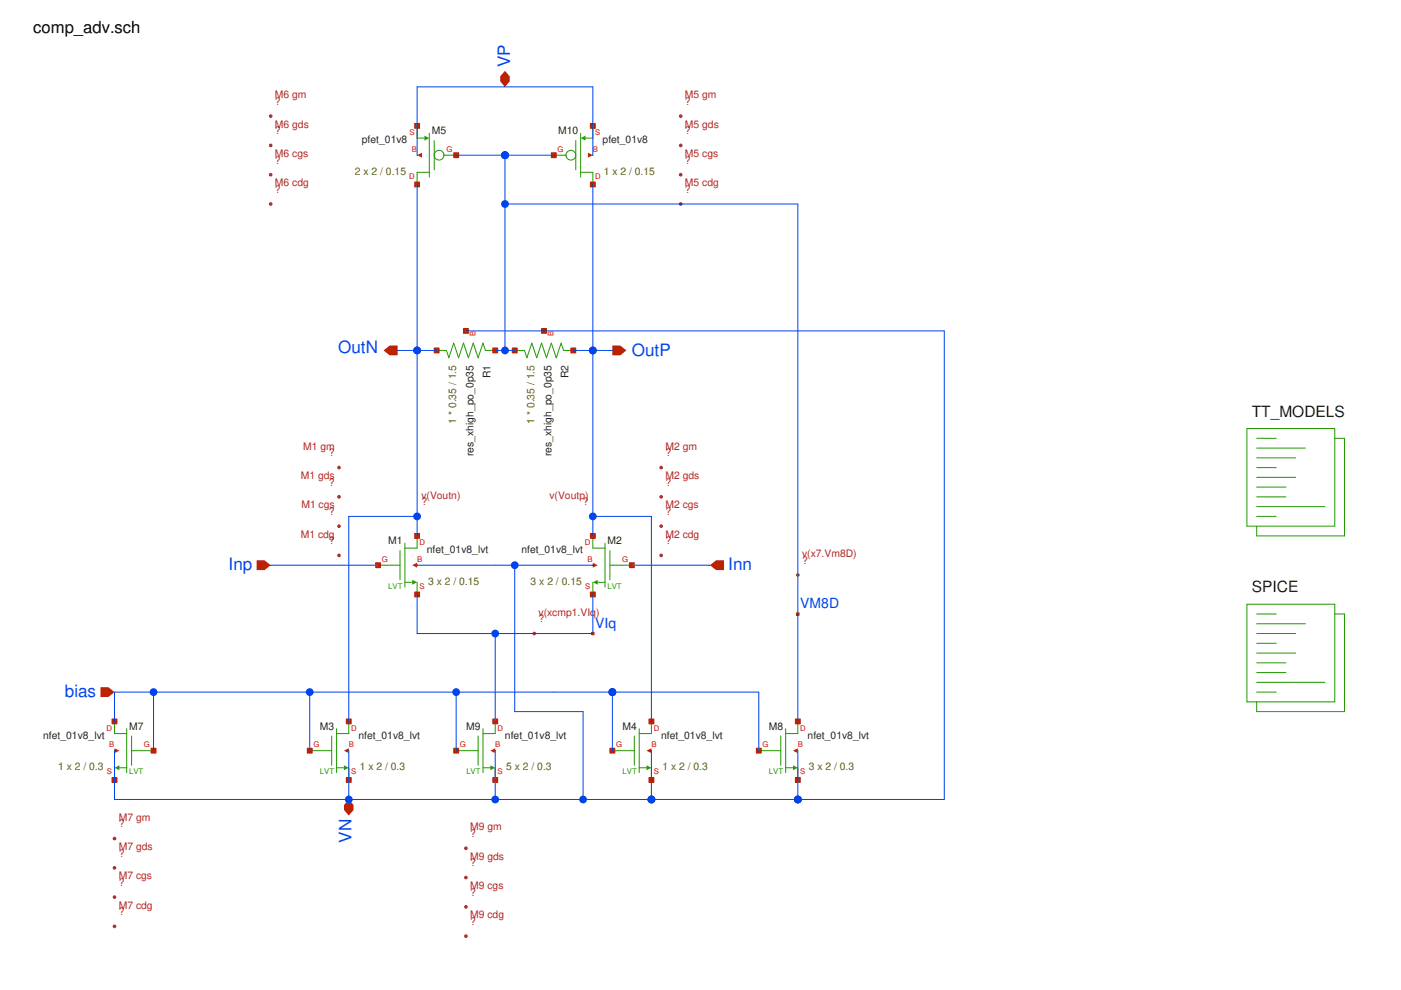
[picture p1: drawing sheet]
<svg xmlns="http://www.w3.org/2000/svg" width="297mm" height="210mm" viewBox="0 0 297 210" stroke-linecap="round" stroke-linejoin="round" font-family="sans-serif">
<g fill="none" stroke="#229800" stroke-width=".21">
<path d="M264.4 90.9h18.6v20.7h-18.6zM266.4 97.1h8.3M266.4 99.1h4.2M266.4 95h10.4M266.4 92.9h4.2M283 92.9h2.1v20.7h-18.7v-2M80.2 119.8h4.6M84.8 116.7v6.2M85.9 115.2v9.3M88.4 113.6v2.6h-2.5M266.4 101.2h8.3M266.4 103.3h6.2"/>
<path d="M266.4 105.3h6.2M266.4 107.4h14.5M266.4 109.5h4.2M85.9 123.5h1.5M88.4 123.5v2.5M264.4 128.1h18.6v20.7h-18.6zM266.4 134.3h8.3M266.4 136.4h4.2M266.4 138.5h8.3M266.4 132.3h10.4M266.4 130.2h4.2M283 130.2h2.1v20.7h-18.7v-2.1"/>
<path d="M266.4 140.5h6.2M266.4 142.6h6.2M266.4 144.7h14.5M266.4 146.7h4.2"/>
</g>
<path d="M87.4 122.9l1 .6-1 .5z" fill="#229800"/>
<path d="M125.7 113.6v2.6h2.6M128.3 115.2v9.3M129.3 119.8h4.7M129.3 116.7v6.2M125.7 123.5v2.5M126.7 123.5h1.6" fill="none" stroke="#229800" stroke-width=".21"/>
<path d="M125.7 123.5l1-.6v1.1z" fill="#229800"/>
<path d="M129.8 159.2h4.7M134.5 156.1v6.2M135.5 154.5v9.3M138.1 153v2.5h-2.6M135.5 162.8h1.6M138.1 162.8v2.6" fill="none" stroke="#229800" stroke-width=".21"/>
<path d="M137.1 162.3l1 .5-1 .5z" fill="#229800"/>
<path d="M65.7 159.2h4.6M70.3 156.1v6.2M71.4 154.5v9.3M73.9 153v2.5h-2.5M71.4 162.8h1.5M73.9 162.8v2.6" fill="none" stroke="#229800" stroke-width=".21"/>
<path d="M72.9 162.3l1 .5-1 .5z" fill="#229800"/>
<path d="M24.3 153v2.5h2.6M26.9 154.5v9.3M27.9 159.2h4.7M27.9 156.1v6.2M24.3 162.8v2.6M25.3 162.8h1.6" fill="none" stroke="#229800" stroke-width=".21"/>
<path d="M24.3 162.8l1-.5v1z" fill="#229800"/>
<path d="M96.7 159.2h4.7M101.4 156.1v6.2M102.4 154.5v9.3M105 153v2.5h-2.6M102.4 162.8h1.6M105 162.8v2.6" fill="none" stroke="#229800" stroke-width=".21"/>
<path d="M104 162.3l1 .5-1 .5z" fill="#229800"/>
<path d="M160.9 159.2h4.6M165.5 156.1v6.2M166.6 154.5v9.3M169.2 153v2.5h-2.6M166.6 162.8h1.5M169.2 162.8v2.6" fill="none" stroke="#229800" stroke-width=".21"/>
<path d="M168.1 162.3l1.1 .5-1.1 .5z" fill="#229800"/>
<path d="M88.4 26.7v2.6h1.6M91 28.2v9.4M91 36.5h-2.6v2.6M92.1 29.8v6.2M94.1 32.9h2.6" fill="none" stroke="#229800" stroke-width=".21"/>
<path d="M90 28.8l1 .5-1 .5z" fill="#229800"/>
<g fill="none" stroke="#229800" stroke-width=".21">
<path d="M117.4 32.9h2.6M122.1 29.8v6.2M123.1 28.2v9.4M123.1 36.5h2.6v2.6M125.7 26.7v2.6h-1.6"/>
<circle cx="93.1" cy="32.9" r="1.03"/>
</g>
<path d="M123.1 29.3l1-.5v1z" fill="#229800"/>
<g fill="none" stroke="#229800" stroke-width=".21">
<path d="M92.6 74.3h2l.6 1.6 1-3.2 1 3.2 1.1-3.2 1 3.2 1-3.2 1.1 3.2 1-3.2 .5 1.6h2.1M109.1 74.3h2.1l.5 1.6 1.1-3.2 1 3.2 1-3.2 1.1 3.2 1-3.2 1 3.2 1.1-3.2 .5 1.6h2.1"/>
<circle cx="121" cy="32.9" r="1.04"/>
</g>
<path d="M87.4 119.8l1-.5v1.1z" fill="#ba2200"/>
<path d="M87.9 113.1h1.1v1h-1.1z" fill="none" stroke="#ba2200" stroke-width=".21"/>
<path d="M87.9 113.1h1.1v1h-1.1z" fill="#ba2200"/>
<path d="M79.6 119.3h1.1v1.1h-1.1z" fill="none" stroke="#ba2200" stroke-width=".21"/>
<path d="M79.6 119.3h1.1v1.1h-1.1z" fill="#ba2200"/>
<path d="M87.9 125.5h1.1v1.1h-1.1z" fill="none" stroke="#ba2200" stroke-width=".21"/>
<path d="M87.9 125.5h1.1v1.1h-1.1z" fill="#ba2200"/>
<path d="M88.4 119.9h.1" fill="none" stroke="#ba2200" stroke-width=".21"/>
<path d="M125.7 119.3l1 .5-1 .6z" fill="#ba2200"/>
<path d="M125.2 113.1h1v1h-1z" fill="none" stroke="#ba2200" stroke-width=".21"/>
<path d="M125.2 113.1h1v1h-1z" fill="#ba2200"/>
<path d="M133.5 119.3h1v1.1h-1z" fill="none" stroke="#ba2200" stroke-width=".21"/>
<path d="M133.5 119.3h1v1.1h-1z" fill="#ba2200"/>
<path d="M125.2 125.5h1v1.1h-1z" fill="none" stroke="#ba2200" stroke-width=".21"/>
<path d="M125.2 125.5h1v1.1h-1z" fill="#ba2200"/>
<path d="M125.7 119.9h.1" fill="none" stroke="#ba2200" stroke-width=".21"/>
<path d="M137.1 159.2l1-.6v1.1z" fill="#ba2200"/>
<path d="M137.6 152.4h1v1.1h-1z" fill="none" stroke="#ba2200" stroke-width=".21"/>
<path d="M137.6 152.4h1v1.1h-1z" fill="#ba2200"/>
<path d="M129.3 158.6h1.1v1.1h-1.1z" fill="none" stroke="#ba2200" stroke-width=".21"/>
<path d="M129.3 158.6h1.1v1.1h-1.1z" fill="#ba2200"/>
<path d="M137.6 164.9h1v1h-1z" fill="none" stroke="#ba2200" stroke-width=".21"/>
<path d="M137.6 164.9h1v1h-1z" fill="#ba2200"/>
<path d="M138.1 159.2h.1" fill="none" stroke="#ba2200" stroke-width=".21"/>
<path d="M72.9 159.2l1-.6v1.1z" fill="#ba2200"/>
<path d="M73.4 152.4h1.1v1.1h-1.1z" fill="none" stroke="#ba2200" stroke-width=".21"/>
<path d="M73.4 152.4h1.1v1.1h-1.1z" fill="#ba2200"/>
<path d="M65.2 158.6h1v1.1h-1z" fill="none" stroke="#ba2200" stroke-width=".21"/>
<path d="M65.2 158.6h1v1.1h-1z" fill="#ba2200"/>
<path d="M73.4 164.9h1.1v1h-1.1z" fill="none" stroke="#ba2200" stroke-width=".21"/>
<path d="M73.4 164.9h1.1v1h-1.1z" fill="#ba2200"/>
<path d="M73.9 159.2h.1" fill="none" stroke="#ba2200" stroke-width=".21"/>
<path d="M24.3 158.6l1 .6-1 .5z" fill="#ba2200"/>
<path d="M23.8 152.4h1v1.1h-1z" fill="none" stroke="#ba2200" stroke-width=".21"/>
<path d="M23.8 152.4h1v1.1h-1z" fill="#ba2200"/>
<path d="M32 158.6h1.1v1.1h-1.1z" fill="none" stroke="#ba2200" stroke-width=".21"/>
<path d="M32 158.6h1.1v1.1h-1.1z" fill="#ba2200"/>
<path d="M23.8 164.9h1v1h-1z" fill="none" stroke="#ba2200" stroke-width=".21"/>
<path d="M23.8 164.9h1v1h-1z" fill="#ba2200"/>
<path d="M24.3 159.2h.1" fill="none" stroke="#ba2200" stroke-width=".21"/>
<path d="M104 159.2l1-.6v1.1z" fill="#ba2200"/>
<path d="M104.5 152.4h1v1.1h-1z" fill="none" stroke="#ba2200" stroke-width=".21"/>
<path d="M104.5 152.4h1v1.1h-1z" fill="#ba2200"/>
<path d="M96.2 158.6h1v1.1h-1z" fill="none" stroke="#ba2200" stroke-width=".21"/>
<path d="M96.2 158.6h1v1.1h-1z" fill="#ba2200"/>
<path d="M104.5 164.9h1v1h-1z" fill="none" stroke="#ba2200" stroke-width=".21"/>
<path d="M104.5 164.9h1v1h-1z" fill="#ba2200"/>
<path d="M105 159.2h.1" fill="none" stroke="#ba2200" stroke-width=".21"/>
<path d="M125.4 134.1h.6v.5h-.6z" fill="none" stroke="#ba2200" stroke-width=".21"/>
<g fill="#ba2200">
<path d="M125.4 134.1h.6v.5h-.6z"/>
<path d="M54.4 118.8h1.7l1.3 1-1.3 1.1h-1.7z"/>
</g>
<path d="M57.4 119.8h.1" fill="none" stroke="#ba2200" stroke-width=".21"/>
<path d="M21.3 145.7h1.7l1.3 1-1.3 1.1h-1.7z" fill="#ba2200"/>
<path d="M24.3 146.7h.1" fill="none" stroke="#ba2200" stroke-width=".21"/>
<path d="M150.5 119.8l1.3-1h1.7v2.1h-1.7z" fill="#ba2200"/>
<path d="M150.5 119.8h.1" fill="none" stroke="#ba2200" stroke-width=".21"/>
<path d="M107.1 15l1 1.2v1.1l-1 1.1-1-1.1v-1.1z" fill="#ba2200"/>
<path d="M107.1 18.4h.1" fill="none" stroke="#ba2200" stroke-width=".21"/>
<path d="M73.9 169.5l1.1 1.2v1l-1.1 1.2-1-1.2v-1z" fill="#ba2200"/>
<path d="M73.9 169.5h.1" fill="none" stroke="#ba2200" stroke-width=".21"/>
<path d="M81.3 74.3l1.3-1h1.7v2h-1.7z" fill="#ba2200"/>
<path d="M84.3 74.3h.1" fill="none" stroke="#ba2200" stroke-width=".21"/>
<path d="M129.8 73.3h1.7l1.3 1-1.3 1h-1.7z" fill="#ba2200"/>
<path d="M129.8 74.3h.1" fill="none" stroke="#ba2200" stroke-width=".21"/>
<path d="M168.1 159.2l1.1-.6v1.1z" fill="#ba2200"/>
<path d="M168.6 152.4h1.1v1.1h-1.1z" fill="none" stroke="#ba2200" stroke-width=".21"/>
<path d="M168.6 152.4h1.1v1.1h-1.1z" fill="#ba2200"/>
<path d="M160.4 158.6h1v1.1h-1z" fill="none" stroke="#ba2200" stroke-width=".21"/>
<path d="M160.4 158.6h1v1.1h-1z" fill="#ba2200"/>
<path d="M168.6 164.9h1.1v1h-1.1z" fill="none" stroke="#ba2200" stroke-width=".21"/>
<path d="M168.6 164.9h1.1v1h-1.1z" fill="#ba2200"/>
<path d="M169.1 159.2h.1" fill="none" stroke="#ba2200" stroke-width=".21"/>
<path d="M168.9 129.9h.5v.5h-.5z" fill="none" stroke="#ba2200" stroke-width=".21"/>
<g fill="#ba2200">
<path d="M168.9 129.9h.5v.5h-.5z"/>
<path d="M88.4 32.9l1.1-.5v1z"/>
</g>
<path d="M87.9 38.6h1.1v1h-1.1z" fill="none" stroke="#ba2200" stroke-width=".21"/>
<path d="M87.9 38.6h1.1v1h-1.1z" fill="#ba2200"/>
<path d="M96.2 32.4h1v1h-1z" fill="none" stroke="#ba2200" stroke-width=".21"/>
<path d="M96.2 32.4h1v1h-1z" fill="#ba2200"/>
<path d="M87.9 26.2h1.1v1h-1.1z" fill="none" stroke="#ba2200" stroke-width=".21"/>
<path d="M87.9 26.2h1.1v1h-1.1z" fill="#ba2200"/>
<path d="M88.4 32.9h.1" fill="none" stroke="#ba2200" stroke-width=".21"/>
<path d="M124.7 32.4l1 .5-1 .5z" fill="#ba2200"/>
<path d="M125.2 38.6h1v1h-1z" fill="none" stroke="#ba2200" stroke-width=".21"/>
<path d="M125.2 38.6h1v1h-1z" fill="#ba2200"/>
<path d="M116.9 32.4h1v1h-1z" fill="none" stroke="#ba2200" stroke-width=".21"/>
<path d="M116.9 32.4h1v1h-1z" fill="#ba2200"/>
<path d="M125.2 26.2h1v1h-1z" fill="none" stroke="#ba2200" stroke-width=".21"/>
<path d="M125.2 26.2h1v1h-1z" fill="#ba2200"/>
<path d="M125.7 32.9h.1" fill="none" stroke="#ba2200" stroke-width=".21"/>
<path d="M92.1 73.8h1v1h-1z" fill="none" stroke="#ba2200" stroke-width=".21"/>
<path d="M92.1 73.8h1v1h-1z" fill="#ba2200"/>
<path d="M104.5 73.8h1v1h-1z" fill="none" stroke="#ba2200" stroke-width=".21"/>
<path d="M104.5 73.8h1v1h-1z" fill="#ba2200"/>
<path d="M98.3 69.6h1v1.1h-1z" fill="none" stroke="#ba2200" stroke-width=".21"/>
<path d="M98.3 69.6h1v1.1h-1z" fill="#ba2200"/>
<path d="M108.6 73.8h1.1v1h-1.1z" fill="none" stroke="#ba2200" stroke-width=".21"/>
<path d="M108.6 73.8h1.1v1h-1.1z" fill="#ba2200"/>
<path d="M121 73.8h1.1v1h-1.1z" fill="none" stroke="#ba2200" stroke-width=".21"/>
<path d="M121 73.8h1.1v1h-1.1z" fill="#ba2200"/>
<path d="M114.8 69.6h1.1v1.1h-1.1z" fill="none" stroke="#ba2200" stroke-width=".21"/>
<path d="M114.8 69.6h1.1v1.1h-1.1z" fill="#ba2200"/>
<g fill="#a92222">
<path d="M144.1 24.3l.2-.1v.4v-.4a.39 .39 0 0 1 .4 .6 .39 .39 0 0 1-.6 .1 .39 .39 0 0 1 0-.6z"/>
<path d="M144 30.6l.3-.2v.4v-.4a.39 .39 0 0 1 .4 .5 .39 .39 0 0 1-.5 .3 .39 .39 0 0 1-.2-.6z"/>
<path d="M144 36.8l.3-.1v.3v-.3a.39 .39 0 0 1 .4 .4 .39 .39 0 0 1-.5 .3 .39 .39 0 0 1-.2-.6z"/>
<path d="M144.1 42.9h.2v.4v-.4a.39 .39 0 0 1 .4 .5 .39 .39 0 0 1-.6 .2 .39 .39 0 0 1 0-.7z"/>
<path d="M57.2 24.3l.2-.1v.4v-.4a.39 .39 0 0 1 .4 .6 .39 .39 0 0 1-.7 .1 .39 .39 0 0 1 .1-.6z"/>
<path d="M57.1 30.6l.3-.2v.4v-.4a.39 .39 0 0 1 .4 .5 .39 .39 0 0 1-.5 .3 .39 .39 0 0 1-.2-.6z"/>
<path d="M57.1 36.8l.3-.1v.3v-.3a.39 .39 0 0 1 .4 .4 .39 .39 0 0 1-.5 .3 .39 .39 0 0 1-.2-.6z"/>
<path d="M57.2 42.9h.2v.4v-.4a.39 .39 0 0 1 .4 .5 .39 .39 0 0 1-.7 .2 .39 .39 0 0 1 .1-.7z"/>
<path d="M139.8 98.9l.4-.1v.3v-.3a.39 .39 0 0 1 .4 .4 .39 .39 0 0 1-.6 .3 .39 .39 0 0 1-.2-.6z"/>
<path d="M139.8 105.2l.4-.2v.3v-.3a.39 .39 0 0 1 .4 .4 .39 .39 0 0 1-.6 .3 .39 .39 0 0 1-.2-.5z"/>
<path d="M139.8 111.4l.4-.2v.4v-.4a.39 .39 0 0 1 .4 .4 .39 .39 0 0 1-.6 .3 .39 .39 0 0 1-.2-.5z"/>
<path d="M139.8 117.6l.4-.2v.4v-.4a.39 .39 0 0 1 .4 .4 .39 .39 0 0 1-.6 .3 .39 .39 0 0 1-.2-.5z"/>
<path d="M71.5 98.9l.4-.1v.3v-.3a.39 .39 0 0 1 .4 .4 .39 .39 0 0 1-.6 .3 .39 .39 0 0 1-.2-.6z"/>
<path d="M71.5 105.2l.4-.2v.3v-.3a.39 .39 0 0 1 .4 .4 .39 .39 0 0 1-.6 .3 .39 .39 0 0 1-.2-.5z"/>
<path d="M71.5 111.4l.4-.2v.4v-.4a.39 .39 0 0 1 .4 .4 .39 .39 0 0 1-.6 .3 .39 .39 0 0 1-.2-.5z"/>
<path d="M71.5 117.6l.4-.2v.4v-.4a.39 .39 0 0 1 .4 .4 .39 .39 0 0 1-.6 .3 .39 .39 0 0 1-.2-.5z"/>
<path d="M98.5 179.7l.3-.2v.4v-.4a.39 .39 0 0 1 .4 .4 .39 .39 0 0 1-.5 .3 .39 .39 0 0 1-.2-.5z"/>
<path d="M98.6 185.7h.2v.4v-.4a.39 .39 0 0 1 .4 .5 .39 .39 0 0 1-.7 .2 .39 .39 0 0 1 .1-.7z"/>
<path d="M98.5 192.1l.3-.2v.4v-.4a.39 .39 0 0 1 .4 .4 .39 .39 0 0 1-.5 .3 .39 .39 0 0 1-.2-.5z"/>
<path d="M98.5 198.3l.3-.2v.4v-.4a.39 .39 0 0 1 .4 .5 .39 .39 0 0 1-.5 .3 .39 .39 0 0 1-.2-.6z"/>
<path d="M23.9 177.6l.4-.2v.4v-.4a.39 .39 0 0 1 .4 .5 .39 .39 0 0 1-.6 .3 .39 .39 0 0 1-.2-.6z"/>
<path d="M23.9 183.8l.4-.2v.4v-.4a.39 .39 0 0 1 .4 .5 .39 .39 0 0 1-.6 .3 .39 .39 0 0 1-.2-.6z"/>
<path d="M23.9 190l.4-.2v.4v-.4a.39 .39 0 0 1 .4 .5 .39 .39 0 0 1-.6 .3 .39 .39 0 0 1-.2-.6z"/>
<path d="M24.1 196.1l.2-.1v.4v-.4a.39 .39 0 0 1 .3 .5 .39 .39 0 0 1-.6 .2 .39 .39 0 0 1 .1-.6z"/>
<path d="M88.2 109.2l.2-.1v.4v-.4a.39 .39 0 0 1 .4 .5 .39 .39 0 0 1-.6 .2 .39 .39 0 0 1 0-.6z"/>
<path d="M125.5 109.2l.2-.1v.4v-.4a.39 .39 0 0 1 .4 .5 .39 .39 0 0 1-.7 .2 .39 .39 0 0 1 .1-.6z"/>
<path d="M112.9 134.1l.4-.2v.4v-.4a.39 .39 0 0 1 .4 .5 .39 .39 0 0 1-.6 .3 .39 .39 0 0 1-.2-.6z"/>
<path d="M168.8 121.7l.4-.2v.4v-.4a.39 .39 0 0 1 .3 .5 .39 .39 0 0 1-.5 .3 .39 .39 0 0 1-.2-.6z"/>
</g>
<g fill="none" stroke="#0044ed" stroke-width=".21">
<path d="M88.4 32.9v-14.5h37.3v14.5M88.4 39.1v74.5M96.7 32.9h20.7M107.1 32.9v41.4M125.7 39.1v74.5M107.1 43.3h62.1v109.7M84.3 74.3h8.3M98.8 70.2h101.4v99.3h-175.9v-10.3M105 74.3h4.1M121.6 74.3h8.2M57.4 119.8h22.8M88.4 119.8h37.3"/>
<path d="M88.4 109.5h-14.5v43.5M109.1 119.8v31.1h14.5v18.6M125.7 109.5h12.4v43.5M134 119.8h16.5M88.4 126v8.3h37.3v-8.3M105 134.3v18.7M24.3 153v-6.3h136.6v12.5M32.6 146.7v12.5M65.7 146.7v12.5M73.9 159.2v10.3M96.7 146.7v12.5M105 159.2v10.3"/>
<path d="M129.8 146.7v12.5M138.1 159.2v10.3M169.2 159.2v10.3"/>
</g>
<g fill="#0044ed">
<path d="M87.9 108.9a.83 .83 0 0 1 .9-.2 .83 .83 0 0 1 .5 .8h-.9h.9a.83 .83 0 0 1-1.2 .8 .83 .83 0 0 1-.2-1.4z"/>
<path d="M65.1 146.2a.83 .83 0 0 1 .9-.2 .83 .83 0 0 1 .5 .7h-.8h.8a.83 .83 0 0 1-1.1 .8 .83 .83 0 0 1-.3-1.3z"/>
<path d="M32 146.2a.83 .83 0 0 1 .9-.2 .83 .83 0 0 1 .5 .7h-.8h.8a.83 .83 0 0 1-1.2 .8 .83 .83 0 0 1-.2-1.3z"/>
<path d="M73.4 168.9a.83 .83 0 0 1 .9-.2 .83 .83 0 0 1 .5 .8h-.9h.9a.83 .83 0 0 1-1.2 .8 .83 .83 0 0 1-.2-1.4z"/>
<path d="M106.5 42.7a.83 .83 0 0 1 .9-.2 .83 .83 0 0 1 .5 .8h-.8h.8a.83 .83 0 0 1-1.2 .7 .83 .83 0 0 1-.2-1.3z"/>
<path d="M106.5 32.3a.83 .83 0 0 1 .9-.2 .83 .83 0 0 1 .5 .8h-.8h.8a.83 .83 0 0 1-1.2 .8 .83 .83 0 0 1-.2-1.4z"/>
<path d="M106.5 73.7a.83 .83 0 0 1 .9-.2 .83 .83 0 0 1 .5 .8h-.8h.8a.83 .83 0 0 1-1.2 .8 .83 .83 0 0 1-.2-1.4z"/>
<path d="M129.2 146.2a.83 .83 0 0 1 .9-.2 .83 .83 0 0 1 .6 .7h-.9h.9a.83 .83 0 0 1-1.2 .8 .83 .83 0 0 1-.3-1.3z"/>
<path d="M87.9 73.7a.83 .83 0 0 1 .9-.2 .83 .83 0 0 1 .5 .8h-.9h.9a.83 .83 0 0 1-1.2 .8 .83 .83 0 0 1-.2-1.4z"/>
<path d="M125.1 73.7a.83 .83 0 0 1 .9-.2 .83 .83 0 0 1 .5 .8h-.8h.8a.83 .83 0 0 1-1.1 .8 .83 .83 0 0 1-.3-1.4z"/>
<path d="M123 168.9a.83 .83 0 0 1 .9-.2 .83 .83 0 0 1 .6 .8h-.9h.9a.83 .83 0 0 1-1.2 .8 .83 .83 0 0 1-.3-1.4z"/>
<path d="M108.5 119.3a.83 .83 0 0 1 1-.2 .83 .83 0 0 1 .5 .7h-.9h.9a.83 .83 0 0 1-1.2 .8 .83 .83 0 0 1-.3-1.3z"/>
<path d="M125.1 108.9a.83 .83 0 0 1 .9-.2 .83 .83 0 0 1 .5 .8h-.8h.8a.83 .83 0 0 1-1.1 .8 .83 .83 0 0 1-.3-1.4z"/>
<path d="M104.4 133.7a.83 .83 0 0 1 .9-.1 .83 .83 0 0 1 .5 .7h-.8h.8a.83 .83 0 0 1-1.1 .8 .83 .83 0 0 1-.3-1.4z"/>
<path d="M96.1 146.2a.83 .83 0 0 1 .9-.2 .83 .83 0 0 1 .5 .7h-.8h.8a.83 .83 0 0 1-1.1 .8 .83 .83 0 0 1-.3-1.3z"/>
<path d="M137.5 168.9a.83 .83 0 0 1 .9-.2 .83 .83 0 0 1 .5 .8h-.8h.8a.83 .83 0 0 1-1.1 .8 .83 .83 0 0 1-.3-1.4z"/>
<path d="M168.6 168.9a.83 .83 0 0 1 .9-.2 .83 .83 0 0 1 .5 .8h-.8h.8a.83 .83 0 0 1-1.2 .8 .83 .83 0 0 1-.2-1.4z"/>
<path d="M104.4 168.9a.83 .83 0 0 1 .9-.2 .83 .83 0 0 1 .5 .8h-.8h.8a.83 .83 0 0 1-1.1 .8 .83 .83 0 0 1-.3-1.4z"/>
</g>
<g font-size="3.6" fill="#0044ed">
<text x="108.2" y="14.3" transform="rotate(-90 108.2 14.3)">VP</text>
<text x="71.7" y="74.9">OutN</text>
<text x="134" y="75.4">OutP</text>
<text x="48.5" y="120.9">Inp</text>
<text x="154.4" y="120.9">Inn</text>
<text x="13.8" y="147.9">bias</text>
<text x="74.5" y="178.6" transform="rotate(-90 74.5 178.6)">VN</text>
</g>
<text font-size="3.5" x="7.1" y="7.1">comp_adv.sch</text>
<g font-size="3.3" fill="#222">
<text x="265.4" y="88.3">TT_MODELS</text>
<text x="265.4" y="125.6">SPICE</text>
</g>
<g font-size="3" fill="#0044ed">
<text x="169.7" y="128.9">VM8D</text>
<text x="126.2" y="133.1">VIq</text>
</g>
<g font-size="2.2" fill="#a92222">
<text x="58.3" y="22.3">?</text>
<text x="58.3" y="20.8">M6 gm</text>
<text x="145.2" y="22.3">?</text>
<text x="145.2" y="20.8">M5 gm</text>
<text x="58.3" y="28.5">?</text>
<text x="58.3" y="27.1">M6 gds</text>
<text x="145.2" y="28.5">?</text>
<text x="145.2" y="27.1">M5 gds</text>
<text x="58.3" y="34.7">?</text>
<text x="58.3" y="33.3">M6 cgs</text>
<text x="145.2" y="34.7">?</text>
<text x="145.2" y="33.3">M5 cgs</text>
<text x="58.3" y="40.9">?</text>
<text x="58.3" y="39.5">M6 cdg</text>
<text x="145.2" y="40.9">?</text>
<text x="145.2" y="39.5">M5 cdg</text>
<text x="64.3" y="95.4">M1 gm</text>
<text x="141.1" y="95.4">M2 gm</text>
<text x="63.8" y="101.6">M1 gds</text>
<text x="69.8" y="96.8">?</text>
<text x="141.1" y="96.8">?</text>
<text x="141.1" y="101.6">M2 gds</text>
<text x="63.9" y="107.8">M1 cgs</text>
<text x="69.8" y="103">?</text>
<text x="89.3" y="107.1">?</text>
<text x="89.3" y="105.7">v(Voutn)</text>
<text x="116.5" y="105.7">v(Voutp)</text>
<text x="123.6" y="107.1">?</text>
<text x="141.1" y="103">?</text>
<text x="141.1" y="107.8">M2 cgs</text>
<text x="63.8" y="114">M1 cdg</text>
<text x="69.8" y="109.2">?</text>
<text x="141.1" y="109.2">?</text>
<text x="141.1" y="114">M2 cdg</text>
<text x="69.8" y="115.4">?</text>
<text x="141.1" y="115.4">?</text>
<text x="170.1" y="119.5">?</text>
<text x="170.1" y="118.1">v(x7.Vm8D)</text>
<text x="114.2" y="132">?</text>
<text x="114.2" y="130.5">v(xcmp1.VIq)</text>
<text x="25.2" y="175.4">?</text>
<text x="25.2" y="174">M7 gm</text>
<text x="99.7" y="177.5">?</text>
<text x="99.7" y="176.1">M9 gm</text>
<text x="25.2" y="181.6">?</text>
<text x="25.2" y="180.2">M7 gds</text>
<text x="99.7" y="183.7">?</text>
<text x="99.7" y="182.3">M9 gds</text>
<text x="25.2" y="187.8">?</text>
<text x="25.2" y="186.4">M7 cgs</text>
<text x="99.7" y="189.9">?</text>
<text x="99.7" y="188.5">M9 cgs</text>
<text x="25.2" y="194">?</text>
<text x="25.2" y="192.6">M7 cdg</text>
<text x="99.7" y="196.1">?</text>
<text x="99.7" y="194.7">M9 cdg</text>
</g>
<g font-size="2.2" fill="#222">
<text x="91.5" y="28.5">M5</text>
<text x="118.3" y="28.5">M10</text>
<text x="76.7" y="30.4">pfet_01v8</text>
<text x="127.8" y="30.4">pfet_01v8</text>
<text x="104" y="80.2" transform="rotate(-90 104 80.2)">R1</text>
<text x="120.6" y="80.2" transform="rotate(-90 120.6 80.2)">R2</text>
<text x="100.4" y="96.7" transform="rotate(-90 100.4 96.7)">res_xhigh_po_0p35</text>
<text x="116.9" y="96.7" transform="rotate(-90 116.9 96.7)">res_xhigh_po_0p35</text>
<text x="82.3" y="115.4">M1</text>
<text x="90.5" y="117.3">nfet_01v8_lvt</text>
<text x="110.6" y="117.3">nfet_01v8_lvt</text>
<text x="128.8" y="115.4">M2</text>
<text x="27.4" y="154.7">M7</text>
<text x="67.8" y="154.7">M3</text>
<text x="98.8" y="154.7">M9</text>
<text x="132" y="154.7">M4</text>
<text x="163" y="154.7">M8</text>
<text x="9.2" y="156.6">nfet_01v8_lvt</text>
<text x="76" y="156.6">nfet_01v8_lvt</text>
<text x="107.1" y="156.6">nfet_01v8_lvt</text>
<text x="140.2" y="156.6">nfet_01v8_lvt</text>
<text x="171.2" y="156.6">nfet_01v8_lvt</text>
</g>
<g font-size="2.2" fill="#660">
<text x="75.3" y="37">2 x 2 / 0.15</text>
<text x="128" y="37">1 x 2 / 0.15</text>
<text x="96.7" y="89.8" transform="rotate(-90 96.7 89.8)">1 * 0.35 / 1.5</text>
<text x="113.3" y="89.8" transform="rotate(-90 113.3 89.8)">1 * 0.35 / 1.5</text>
<text x="90.8" y="123.9">3 x 2 / 0.15</text>
<text x="112.5" y="123.9">3 x 2 / 0.15</text>
<text x="12.3" y="163.3">1 x 2 / 0.3</text>
<text x="76.3" y="163.3">1 x 2 / 0.3</text>
<text x="107.3" y="163.3">5 x 2 / 0.3</text>
<text x="140.4" y="163.3">1 x 2 / 0.3</text>
<text x="171.5" y="163.3">3 x 2 / 0.3</text>
</g>
<g font-size="1.6" fill="#fe0000">
<text x="86.8" y="28.7">S</text>
<text x="126.2" y="28.7">S</text>
<text x="87.3" y="32.2">B</text>
<text x="94.6" y="32.2">G</text>
<text x="118.2" y="32.2">G</text>
<text x="125.7" y="32.2">B</text>
<text x="86.7" y="37.9">D</text>
<text x="126.2" y="37.9">D</text>
<text x="100.8" y="71.2" transform="rotate(-90 100.8 71.2)">B</text>
<text x="117.4" y="71.2" transform="rotate(-90 117.4 71.2)">B</text>
<text x="80.9" y="119.1">G</text>
<text x="88.4" y="119.1">B</text>
<text x="89" y="115.7">D</text>
<text x="124" y="115.7">D</text>
<text x="124.6" y="119.1">B</text>
<text x="131.9" y="119.1">G</text>
<text x="89" y="124.8">S</text>
<text x="124.1" y="124.8">S</text>
<text x="22.6" y="155">D</text>
<text x="74.5" y="155">D</text>
<text x="105.5" y="155">D</text>
<text x="138.6" y="155">D</text>
<text x="169.7" y="155">D</text>
<text x="23.2" y="158.4">B</text>
<text x="30.5" y="158.4">G</text>
<text x="66.5" y="158.4">G</text>
<text x="73.9" y="158.4">B</text>
<text x="97.5" y="158.4">G</text>
<text x="105" y="158.4">B</text>
<text x="130.6" y="158.4">G</text>
<text x="138.1" y="158.4">B</text>
<text x="161.7" y="158.4">G</text>
<text x="169.2" y="158.4">B</text>
<text x="22.7" y="164.1">S</text>
<text x="74.5" y="164.1">S</text>
<text x="105.5" y="164.1">S</text>
<text x="138.6" y="164.1">S</text>
<text x="169.7" y="164.1">S</text>
</g>
<g font-size="1.6" fill="#229800">
<text x="82.3" y="124.8">LVT</text>
<text x="128.8" y="124.8">LVT</text>
<text x="27.4" y="164.1">LVT</text>
<text x="67.8" y="164.1">LVT</text>
<text x="98.9" y="164.1">LVT</text>
<text x="132" y="164.1">LVT</text>
<text x="163" y="164.1">LVT</text>
</g>
</svg>
